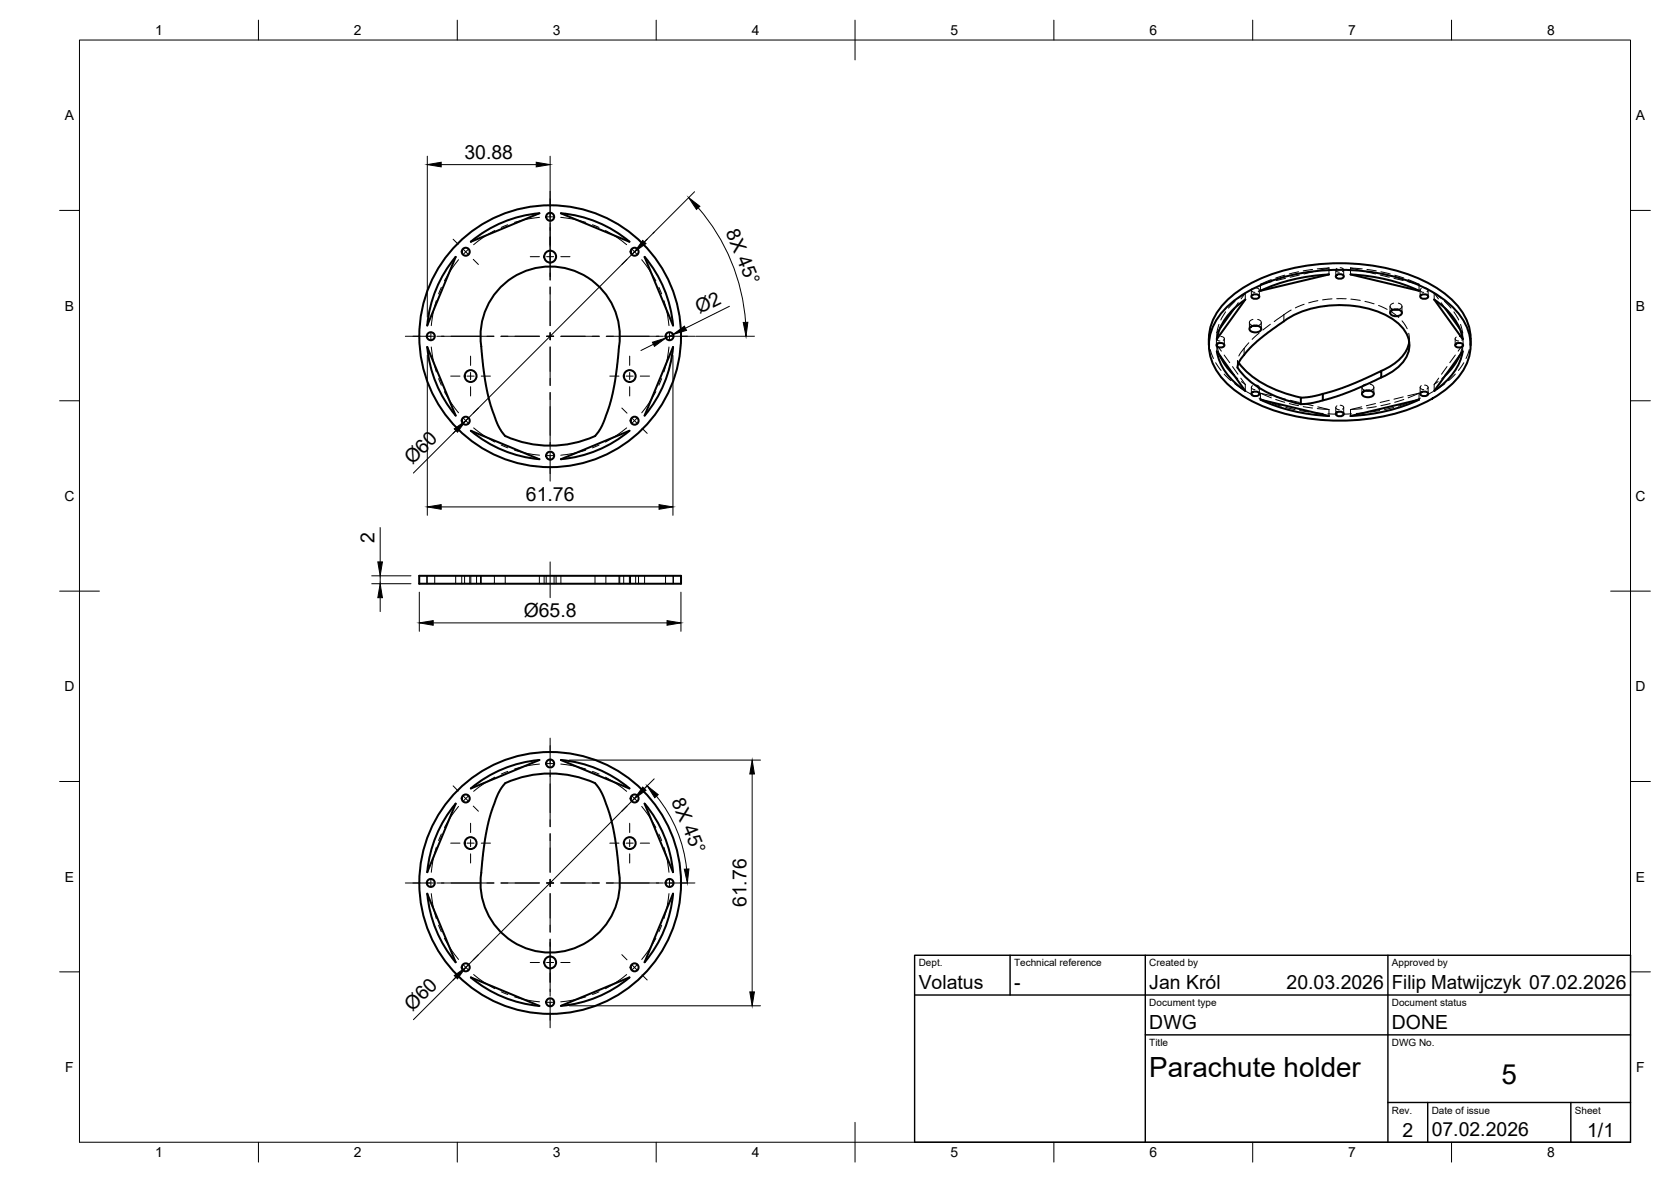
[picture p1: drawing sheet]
<svg xmlns="http://www.w3.org/2000/svg" width="420mm" height="297mm" viewBox="0 0 420 297" stroke-linecap="round" stroke-linejoin="round" font-family="sans-serif">
<!-- layer: Hidden -->
<g fill="none" stroke="#000" stroke-width=".25">
<path d="M308.2 78.4l-1.2 2M310.5 75.7l-1.6 1.7M311.4 76.1l-1.1 1.4M313.1 73.6l-1.7 1.3M313.1 73.6v1.7M313.1 73.6l-1 1.5M314.6 72.9v1.6M314.9 72.5a.58 .58 0 0 0-.1 .8 .58 .58 0 0 0 .8 .2M315.7 72.3h.1a.57 .57 0 0 1 .7 .2 .57 .57 0 0 1-.1 .8M316.7 72.9v1.6M316.9 71.4v1.7M319.7 70.3l-2.8 1.1"/>
<path d="M319.8 70.8l-2.9 .6M322.8 79.1l-2.4 1.7M322.8 79.1v1.7M323 69.2l-2.2 .7M323.2 69.9l-2.3 .6M324.7 77.9l-1.9 1.2M326.5 68.3l-2.3 .5M326.7 69.1l-2.3 .6M327.9 76.5l-2.2 .9M330 67.7l-2.3 .4M330.2 68.3l-2.3 .5M331.4 75.6l-2.3 .5"/>
<path d="M334.2 67.3l-3 .3M334.2 67.3v1.7M334.2 67.3l-2.9 .7M334.9 75.1l-2.4 .3M335.9 67.8v1.7M336.1 75.1h2.4M336.2 67.4a.53 .53 0 0 0-.3 .7 .53 .53 0 0 0 .7 .3h.2M337 67.3a.56 .56 0 0 1 .7 .2 .56 .56 0 0 1-.1 .7M337.9 67.8v1.7M339.6 67.3l2.9 .3M339.6 67.3v1.7M339.6 67.3l2.8 .7"/>
<path d="M339.7 75.2l2.3 .3M343.2 75.7l2.3 .7M343.6 68.3l2.3 .5M343.7 67.7l2.4 .4M346.6 76.8l2.2 1M347 69.1l2.3 .6M347.2 68.3l2.3 .5M349.5 77v1.6M349.8 78.3l1.9 1.5M350.4 76.2a.82 .82 0 0 0-.9 .9 .82 .82 0 0 0 1 .7M350.5 69.9l2.3 .6M350.7 69.2l2.3 .7"/>
<path d="M351.6 76.2a.82 .82 0 0 1 .9 .9 .82 .82 0 0 1-1 .7M352.5 77v1.6M354 70.8l2.8 .6M354.1 70.3l2.7 1.1M356.8 71.4v1.7M357.1 72.9v1.6M357.4 72.5a.58 .58 0 0 0-.2 .8 .58 .58 0 0 0 .8 .2M358.2 72.3a.57 .57 0 0 1 .7 .2 .57 .57 0 0 1 0 .8h-.1M359.1 72.9v1.6M360.6 73.6l1.7 1.3M360.6 73.6l1.1 1.5M360.6 73.6v1.7"/>
<path d="M362.4 76.1l1 1.4M363.2 75.7l1.6 1.7M365.6 78.4l1.2 2M304 85.1l.1 1.6M304.3 87.8l.8 2.3M305.7 91.2l1.3 1.9M305.9 85.1v1.7M306 86.7l.8 2.7M306 83.6v1.6M306 86.7v1.6M306 86.7l1.1 1.6M306.2 84.7a.57 .57 0 0 0-.2 .8 .57 .57 0 0 0 .7 .2"/>
<path d="M306.5 81.5l-.5 2.1M306.8 82.5l-.8 1.1M307 84.5v.1a.55 .55 0 0 1 .8 .2 .55 .55 0 0 1-.2 .7M307.8 94l1.7 1.7M307.8 89.2l1.4 2M307.8 85.1v1.7M309.9 92.1l1.4 2M310.3 94.3l.9 .9M310.4 96.4l2 1.4M311.1 90.7v1.7M311.1 90.7l.3 .5M311.2 90.6l-.1 .1"/>
<path d="M312 95l1.1 1.6M312.1 95.9l1 .7M312.8 87.6l-1.3 1.9M312.8 87.6v1.6M313.1 96.6v1.6M313.4 98.4l2.1 1.1M314 86.1l-1.2 1.5M314.2 81.1v1.6M314.6 97.4v1.6M314.9 96.9a.54 .54 0 0 0-.2 .7 .54 .54 0 0 0 .7 .3h.2M315 80.3a.77 .77 0 0 0-.8 .7 .77 .77 0 0 0 .7 .8l.3 .1M315.7 96.8h.1a.56 .56 0 0 1 .7 .2 .56 .56 0 0 1-.1 .8"/>
<path d="M316.2 80.3a.77 .77 0 0 1 .9 .6 .77 .77 0 0 1-.7 .9l-.3 .1M316.6 83.7l-1.8 1.6M316.7 97.4v1.6M316.9 98.8l2.8 1.2M316.9 98.8v1.6M316.9 98.8l2.9 .7M317.1 81.1v1.6M319.4 81.5l-1.9 1.4M320.9 99.7l2.3 .6M342.4 97.4v1.6M343.3 96.5a.82 .82 0 0 0-.9 .9 .82 .82 0 0 0 1.1 .8M344.5 96.5a.82 .82 0 0 1 .9 .9 .82 .82 0 0 1-1 .8"/>
<path d="M345.4 97.4v1.6M352.5 80.6l1.3 2M352.8 99.7l-2.3 .6M354.2 83.8l.1 2.1M354.4 85.1v1.7M356.8 98.8l-2.7 1.2M356.8 98.8l-2.8 .7M356.8 98.8v1.6M357.1 97.4v1.6M357.4 96.9a.54 .54 0 0 0-.3 .7 .54 .54 0 0 0 .7 .3h.2M358.2 96.8a.56 .56 0 0 1 .8 .2 .56 .56 0 0 1-.2 .8M359.1 97.4v1.6"/>
<path d="M360.3 98.4l-2.1 1.1M360.6 96.6v1.6M361.6 95.9l-1 .7M361.8 95l-1.2 1.6M363.3 96.4l-1.9 1.4M363.4 94.3l-.9 .9M363.8 92.1l-1.3 2M365.9 85.1v1.7M365.9 94l-1.7 1.7M365.9 89.2l-1.4 2M366.2 84.7a.58 .58 0 0 0-.2 .8 .58 .58 0 0 0 .8 .2M367 84.5l.1 .1a.55 .55 0 0 1 .7 .2 .55 .55 0 0 1-.2 .7"/>
<path d="M367 82.5l.8 1.1M367.2 81.5l.6 2.1M367.8 86.7l-.8 2.7M367.8 83.6v1.6M367.8 86.7v1.6M367.8 86.7l-1.2 1.6M367.9 85.1v1.7M368.1 91.2l-1.4 1.9M369.4 87.9l-.8 2.2M369.8 85.1l-.1 1.6M316.6 100l2.2 1M319.9 101.4l2.3 .7"/>
<path d="M320.8 100.4l2.2 .7M323.3 102.4l2.3 .5M324.2 101.4l2.3 .5M324.4 100.6l2.3 .5M326.8 103.2l2.3 .3M327.7 102.2l2.3 .3M327.9 101.4l2.3 .6M330.3 103.7l2.4 .2M331.2 102.7l3 .2M331.3 102.2l2.9 .7M333.9 104l2.4 .1M334.2 102.9v1.6"/>
<path d="M335.9 102.4v1.6M336.2 102a.58 .58 0 0 0-.2 .8 .58 .58 0 0 0 .8 .2M337 101.8a.56 .56 0 0 1 .7 .3 .56 .56 0 0 1-.1 .7M337.9 102.4v1.6M339.6 102.9v1.6M339.8 104l-2.3 .1M342.4 102.2l-2.8 .7M342.5 102.7l-2.9 .2M343.4 103.7l-2.4 .2M345.9 101.4l-2.3 .6M346.1 102.2l-2.4 .3M346.9 103.2l-2.3 .3"/>
<path d="M349.3 100.6l-2.3 .5M349.5 101.4l-2.3 .5M350.4 102.4l-2.3 .5M353 100.4l-2.3 .7M353.8 101.4l-2.2 .7M357.2 100l-2.2 1M107.3 144.7v2M107.4 144.7v2M109.3 144.7v2M114.6 144.7v2M116.1 144.7v2M116.8 144.7v2"/>
<path d="M118.1 144.7v2M118.4 144.7v2M119.8 144.7v2M120.8 144.7v2M121 144.7v2M124.3 144.7v2M127 144.7v2M135.6 144.7v2M136.8 144.7v2M137.3 144.7v2M139.3 144.7v2M139.8 144.7v2"/>
<path d="M141 144.7v2M149.6 144.7v2M152.3 144.7v2M155.6 144.7v2M155.8 144.7v2M156.8 144.7v2M158.3 144.7v2M158.5 144.7v2M159.8 144.7v2M160.5 144.7v2M162.1 144.7v2M167.3 144.7v2"/>
<path d="M169.2 144.7v2M169.3 144.7v2"/>
</g>
<!-- layer: Visible -->
<g fill="none" stroke="#000" stroke-width=".51">
<path d="M135.6 53.6l-17.2 7.2M135.6 53.6a31 31 0 0 0-17.2 7.1M114.6 64.6l-7.2 17.2a31 31 0 0 1 7.2-17.2zM158.3 60.7a31 31 0 0 0-17.3-7.1l17.3 7.2M162.1 64.6a31 31 0 0 1 7.1 17.2l-7.1-17.2M308.7 77a37.8 37.8 0 0 1 21.3-8.8 50.5 50.5 0 0 1 30.1 5.2 18.3 18.3 0 0 1 9.3 10.5 12.6 12.6 0 0 1-4.3 12.7 37.8 37.8 0 0 1-21.4 8.7 50.5 50.5 0 0 1-30.1-5.1 18.3 18.3 0 0 1-9.2-10.5 12.6 12.6 0 0 1 4.3-12.7zM310.3 77.5l-3.5 5M314.7 74.3l.9-.4a.73 .73 0 0 1 1 .8l-1 .4a.73 .73 0 0 1-.9-.8zM316.9 73.1l17.3-4.1a45.7 45.7 0 0 0-17.3 4.1M335.9 69.2l1-.3a.73 .73 0 0 1 .9 .8l-.9 .3a.73 .73 0 0 1-1-.8zM349.7 78.2a1.95 1.95 0 0 1 2.8 .3 1.29 1.29 0 0 1-1.7 1 .9 .9 0 0 1-1-.3 .9 .9 0 0 1-.1-1zM350.5 77.8h1"/>
<path d="M356.8 73.1l-17.2-4.1a45.7 45.7 0 0 1 17.2 4.1M357.2 74.3l.9-.4a.73 .73 0 0 1 .9 .8l-.9 .4a.73 .73 0 0 1-.9-.8zM360.6 75.3a15.6 15.6 0 0 1 7.2 9.9zM363.4 77.5l3.6 5M304 85.1v1.7M304 85.1a14.2 14.2 0 0 1 5.8-10.7 42 42 0 0 1 24.5-8.2 47.9 47.9 0 0 1 26.7 6 17.9 17.9 0 0 1 8.4 10l.3 1.4 .1 3.2M305.9 86.5l1-.3a.73 .73 0 0 1 .9 .8l-.9 .3a.73 .73 0 0 1-1-.8zM306 85.2l7.1-9.9a15.6 15.6 0 0 0-7.1 9.9M306 88.3a15.1 15.1 0 0 0 7.1 9.9l-7.1-9.9M306.8 89.4a15.2 15.2 0 0 0 3.5 4.9M311.5 91.2a24.9 24.9 0 0 0 14 8.3l1.6 .4M314.3 82.3a1.95 1.95 0 0 1 2.8 .2 1.29 1.29 0 0 1-1.7 1 .9 .9 0 0 1-.9-.2 .9 .9 0 0 1-.2-1z"/>
<path d="M314.7 98.8l.9-.4a.73 .73 0 0 1 1 .8l-1 .4a.73 .73 0 0 1-.9-.8zM315.2 81.9h.9M322.8 80.8l-3.8 2.6-3.9 3.3-3.1 3.5-.6 1-.2 1a19.2 19.2 0 0 0 10 7.6l5.9 1.8M322.8 80.7a25.6 25.6 0 0 1 19.3-3.6 17.2 17.2 0 0 1 11 5.8 6.5 6.5 0 0 1-1.3 9.1 15.3 15.3 0 0 1-4.5 2.9M332.6 99l6.4-2.1 8.3-3.7v1.7l-7.8 3.5-3.3 1.2-3.6 1zM332.6 99l-2.7 .7-2.8 .2v1.7l2.4-.2 3.1-.8M342.6 98.6a1.95 1.95 0 0 1 2.8 .2 1.29 1.29 0 0 1-1.7 1 .9 .9 0 0 1-.9-.2 .9 .9 0 0 1-.2-1zM343.5 98.2h.9M354.3 85.9a9.5 9.5 0 0 1-5.8 6.8l-1.2 .5M357.2 98.8l.9-.4a.73 .73 0 0 1 .9 .8l-.9 .4a.73 .73 0 0 1-.9-.8zM366 86.5l.9-.3a.73 .73 0 0 1 .9 .8l-.9 .3a.73 .73 0 0 1-.9-.8zM367 89.4a15.2 15.2 0 0 1-3.6 4.9"/>
<path d="M367.8 88.3a15.1 15.1 0 0 1-7.2 9.9zM114.6 104.4a31 31 0 0 1-7.2-17.2l7.2 17.2M127 109.6l-1-1.3-.8-1.5-1.9-5.4-1.3-5.6-.9-7.3a18.2 18.2 0 0 1 6.6-17.9 17.6 17.6 0 0 1 20.1-.8 17.6 17.6 0 0 1 7.7 18.7l-.9 7.3-1.1 5.2-2 5.8-.9 1.5-1 1.3M135.6 115.4a31 31 0 0 1-17.2-7.1l17.2 7.1M141 115.4l17.3-7.1a31 31 0 0 1-17.3 7.1zM149.6 109.6a27.5 27.5 0 0 1-22.5 0M162.1 104.4a31 31 0 0 0 7.1-17.2l-7.1 17.2M316.9 100.4l17.3 4.1a45.7 45.7 0 0 1-17.3-4.1zM335.9 103.8l1-.4a.73 .73 0 0 1 .9 .8l-.9 .4a.73 .73 0 0 1-1-.8zM339.6 104.5l17.2-4.1a45.2 45.2 0 0 1-17.2 4.1zM105.4 144.7h65.8v2h-65.8zM127 196.8a27.2 27.2 0 0 1 22.7 .1l1.8 2.7 2 5.6 1.1 5.4 .9 7.3a18.1 18.1 0 0 1-6.5 17.8 17.6 17.6 0 0 1-20 1 17.6 17.6 0 0 1-7.9-18.4l.9-7.7 1.1-5.2 2.1-5.8 .8-1.5z"/>
<path d="M135.6 191a31 31 0 0 0-17.2 7.1l17.2-7.1M141 191a31 31 0 0 1 17.3 7.1zM114.6 202l-7.2 17.2a31 31 0 0 1 7.2-17.2zM162.1 201.9a31 31 0 0 1 7.1 17.3l-7.1-17.2M107.4 224.6l7.2 17.2a31 31 0 0 1-7.2-17.2zM118.4 245.6l17.2 7.2M118.4 245.6a31 31 0 0 0 17.2 7.2M158.3 245.6l-17.3 7.2a31 31 0 0 0 17.3-7.2M162.1 241.8l7.1-17.2a31 31 0 0 1-7.1 17.2"/>
<circle cx="138.3" cy="54.5" r="1.01"/>
<circle cx="117.1" cy="63.3" r="1.01"/>
<circle cx="138.3" cy="64.5" r="1.49"/>
<circle cx="159.6" cy="63.3" r="1.01"/>
<circle cx="108.3" cy="84.5" r="1.01"/>
<circle cx="118.3" cy="94.5" r="1.49"/>
<circle cx="138.3" cy="84.5" r="32.9"/>
<circle cx="158.3" cy="94.5" r="1.49"/>
<circle cx="168.3" cy="84.5" r="1.01"/>
<circle cx="117.1" cy="105.7" r="1.01"/>
<circle cx="138.3" cy="114.5" r="1.01"/>
<circle cx="159.6" cy="105.7" r="1.01"/>
<circle cx="138.3" cy="191.9" r="1.01"/>
<circle cx="117.1" cy="200.7" r="1.01"/>
<circle cx="118.3" cy="211.9" r="1.49"/>
<circle cx="158.3" cy="211.9" r="1.49"/>
<circle cx="159.6" cy="200.7" r="1.01"/>
<circle cx="108.3" cy="221.9" r="1.01"/>
<circle cx="138.3" cy="221.9" r="32.9"/>
<circle cx="168.3" cy="221.9" r="1.01"/>
<circle cx="117.1" cy="243.1" r="1.01"/>
<circle cx="138.3" cy="251.9" r="1.01"/>
<circle cx="138.3" cy="241.9" r="1.49"/>
<circle cx="159.6" cy="243.1" r="1.01"/>
</g>
<!-- layer: BORDER -->
<g fill="none" stroke="#000" stroke-width=".25">
<path d="M20 10.1h390v276.9h-390zM65 5.1v5M115 5.1v5M165 5.1v5M215 5.1v10M265 5.1v5M315 5.1v5M365 5.1v5M15 52.9h5M410 52.9h5M15 100.7h5M410 100.7h5"/>
<path d="M15 148.6h10M405 148.6h10M15 196.4h5M410 196.4h5M15 244.2h5M410 244.2h5M65 287v5M115 287v5M165 287v5M215 282.1v9.9M265 287v5M315 287v5"/>
<path d="M365 287v5"/>
</g>
<!-- layer: TITLEBLOCK -->
<path d="M230 240.1h180v46.9h-180zM230 250h180M254 240.1v9.9M288 240.1v46.9M349 240.1v46.9M288 260.1h122M349 277.1h61M359 277.1v9.9M395 277.1v9.9" fill="none" stroke="#000" stroke-width=".36"/>
<!-- layer: Smart Centers -->
<g fill="none" stroke="#000" stroke-width=".25">
<path d="M124.4 57.9l-2.9 1.8-2.4 1.8M127.7 56.5l-1.7 .7M135.7 54.6l-3 .4-3.3 .9M137.4 54.5h1.8M138.3 48.1v7.3M138.3 56v14.4M141 54.6l3 .4 3.3 .9M149 56.5l1.6 .7M152.2 57.9l2.9 1.8 2.5 1.8M109.7 75.6l-.8 3.2-.5 3M111 72.2l-.7 1.7M113.9 60.1l1.3 1.3"/>
<path d="M115.3 65.3l-1.8 2.4-1.8 2.9M116.5 62.7l1.3 1.2M117.8 62.7l-1.3 1.2M119 65.2l1.3 1.3M133.3 64.5h2.3M137.4 64.5h1.8M138.3 72.1v9.7M141 64.5h2.3M157.6 65.2l-1.2 1.3M158.9 62.7l1.3 1.2M160.2 62.7l-1.3 1.2M161.4 65.3l1.8 2.4 1.7 2.9"/>
<path d="M162.7 60.1l-1.3 1.3M165.7 72.2l.7 1.7M166.9 75.6l.9 3.2 .4 3M101.9 84.5h7.3M108.3 83.6v1.8M108.4 87.2l.5 3 .8 3.3M109.9 84.5h14.3M110.3 95.2l.7 1.6M111.8 98.4l1.7 2.9 1.8 2.4M113.3 94.5h2.4M117.4 94.5h1.8M118.3 89.5v2.3"/>
<path d="M118.3 93.6v1.8M118.3 97.2v2.3M121 94.5h2.3M125.9 84.5h9.7M137.4 84.5h1.8M138.3 83.6v1.8M138.3 87.2v9.7M138.3 98.6v14.4M141 84.5h9.7M152.4 84.5h14.4M153.3 94.5h2.3M157.4 94.5h1.8"/>
<path d="M158.3 89.5v2.3M158.3 93.6v1.8M158.3 97.2v2.3M161 94.5h2.3M164.9 98.4l-1.7 2.9-1.8 2.4M166.4 95.2l-.7 1.6M167.4 84.5h7.3M168.2 87.2l-.4 3-.9 3.3M168.3 83.6v1.8M115.2 107.6l-1.3 1.3M116.5 105.1l1.3 1.2M117.8 105.1l-1.3 1.2"/>
<path d="M119.1 107.5l2.4 1.9 2.9 1.7M120.3 102.5l-1.3 1.3M126 111.9l1.7 .7M129.4 113.1l3.3 .9 3 .4M137.4 114.5h1.8M138.3 113.6v7.3M147.3 113.1l-3.3 .9-3 .4M150.6 111.9l-1.6 .7M156.4 102.5l1.2 1.3M157.6 107.5l-2.5 1.9-2.9 1.7M158.9 105.1l1.3 1.2M160.2 105.1l-1.3 1.2"/>
<path d="M161.4 107.6l1.3 1.3M138.3 141.2v9M113.9 197.5l1.3 1.3M124.4 195.3l-2.9 1.7-2.4 1.9M127.7 193.9l-1.7 .6M135.7 192l-3 .4-3.3 .9M137.4 191.9h1.8M138.3 185.5v7.3M138.3 193.4v14.4M141 192l3 .4 3.3 .9M149 193.9l1.6 .6M152.2 195.3l2.9 1.7 2.5 1.9"/>
<path d="M162.7 197.5l-1.3 1.3M109.7 212.9l-.8 3.3-.5 3M111 209.6l-.7 1.6M113.3 211.9h2.4M115.3 202.7l-1.8 2.4-1.7 2.9M116.5 200.1l1.3 1.2M117.4 211.9h1.8M117.8 200l-1.3 1.3M118.3 206.9v2.3M118.3 211v1.8M118.3 214.6v2.3M119 202.6l1.3 1.3"/>
<path d="M121 211.9h2.3M138.3 209.5v9.7M153.3 211.9h2.3M157.4 211.9h1.8M157.6 202.6l-1.2 1.3M158.3 206.9v2.3M158.3 211v1.8M158.3 214.6v2.3M158.9 200l1.3 1.3M160.2 200.1l-1.3 1.2M161 211.9h2.3M161.4 202.7l1.8 2.4 1.7 2.9"/>
<path d="M165.7 209.6l.7 1.7M166.9 212.9l.9 3.3 .4 3M101.9 221.9h7.3M108.3 221v1.8M108.4 224.6l.5 3 .8 3.3M109.9 221.9h14.3M110.3 232.5l.7 1.7M111.7 235.8l1.8 2.9 1.8 2.4M120.3 239.9l-1.3 1.3M125.9 221.9h9.7M137.4 221.9h1.8M138.3 221v1.8"/>
<path d="M138.3 224.6v9.7M138.3 236v14.3M141 221.9h9.7M152.4 221.9h14.4M156.4 239.9l1.2 1.3M164.9 235.8l-1.7 2.9-1.8 2.4M166.4 232.5l-.7 1.7M167.4 221.9h7.3M168.2 224.6l-.4 3-.9 3.3M168.3 221v1.8M115.2 245l-1.3 1.3M116.5 242.5l1.3 1.2"/>
<path d="M117.8 242.5l-1.3 1.2M119.1 244.9l2.4 1.8 2.9 1.8M126 249.2l1.7 .7M129.4 250.5l3.3 .8 3 .5M133.3 241.9h2.3M137.4 241.9h1.8M137.4 251.9h1.8M138.3 251v7.3M141 241.9h2.3M147.3 250.5l-3.3 .8-3 .5M150.6 249.2l-1.6 .7M157.6 244.9l-2.5 1.8-2.9 1.8"/>
<path d="M158.9 242.5l1.3 1.2M160.2 242.5l-1.3 1.2M161.4 245l1.3 1.3"/>
</g>
<!-- layer: FD_Dimensions -->
<g fill="none" stroke="#000" stroke-width=".25">
<path d="M107.4 39.3v40.4M138.3 39.3v22.1M110.9 41.4h23.9M174.6 48.2l-12.6 12.6M175.6 52.2a49.3 49.3 0 0 1 11.9 28.8M159.5 63.3l-42.4 42.4M183.4 77l-11.1 5.5M107.4 89.3v40.2M164.3 86.5l-3.1 1.6M169.2 89.3v40.2M169.2 84.1l-1.8 .8M174.9 84.5h14.8"/>
<path d="M114.6 108.2l-10.7 10.7M95.6 132.6v8.6M110.9 127.4h54.8M93.5 146.7h9.8M93.5 144.7h9.8M95.6 144.7v2M95.6 150.2v3.5M105.4 148.8v9.9M108.9 156.5h58.8M171.2 148.8v9.9M143.1 191h48.1M164.5 195.7l-2.5 2.5"/>
<path d="M189.1 194.5v54.8M159.5 200.7l-42.4 42.4M165.1 200.1a34.5 34.5 0 0 1 7.5 18.3M114.6 245.6l-10.7 10.7M143.1 252.8h48.1"/>
</g>
<g fill="#000" stroke="#000" stroke-width=".25">
<path d="M107.4 41.4l3.5-.6v1.1zM134.8 40.8l3.5 .6-3.5 .5zM173.2 49.7l2.8 2.1-.9 .8zM161.6 60.4l.8 .8-2.9 2.1zM164 86l3.4-1.1-2.9 2.1zM169.2 84.1l2.9-2.1 .5 1zM186.9 81h1.1l-.4 3.5zM114.2 107.8l2.9-2.1-2.1 2.9zM107.4 127.4l3.5-.6v1.2zM165.7 126.8l3.5 .6-3.5 .6zM95.6 146.7l.6 3.5h-1.2zM95 141.2h1.2l-.6 3.5z"/>
<path d="M105.4 156.5l3.5-.5v1.1zM167.7 156l3.5 .5-3.5 .6zM161.6 197.8l.8 .8-2.9 2.1zM189.1 191l.6 3.5h-1.2zM162.7 197.5l2.8 2.2-.9 .8zM172.1 218.4h1.1l-.4 3.5zM114.2 245.2l2.9-2.1-2.1 2.9zM188.5 249.3h1.2l-.6 3.5z"/>
</g>
<g font-size="7">
<text x="289" y="270.6">Parachute holder</text>
<text x="377.5" y="272.3">5</text>
</g>
<g font-size="4.9">
<text x="116.8" y="39.9">30.88</text>
<text x="182.4" y="58.3" transform="rotate(67 182.4 58.3)">8X 45°</text>
<text x="175.9" y="79" transform="rotate(-27 175.9 79)">Ø2</text>
<text x="103.7" y="116.9" transform="rotate(-45 103.7 116.9)">Ø60</text>
<text x="132.2" y="125.9">61.76</text>
<text x="94.2" y="136.4" transform="rotate(-90 94.2 136.4)">2</text>
<text x="131.7" y="155">Ø65.8</text>
<text x="168.8" y="201.4" transform="rotate(68 168.8 201.4)">8X 45°</text>
<text x="187.7" y="228" transform="rotate(-90 187.7 228)">61.76</text>
<text x="231" y="248.5">Volatus</text>
<text x="255" y="248.5">-</text>
<text x="289" y="248.5">Jan Król</text>
<text x="323.5" y="248.5">20.03.2026</text>
<text x="350" y="248.5">Filip Matwijczyk 07.02.2026</text>
<text x="103.7" y="254.3" transform="rotate(-45 103.7 254.3)">Ø60</text>
<text x="289" y="258.6">DWG</text>
<text x="350" y="258.6">DONE</text>
<text x="352.6" y="285.7">2</text>
<text x="360" y="285.5">07.02.2026</text>
<text x="399.1" y="285.7">1/1</text>
</g>
<g font-size="3.5">
<text x="39" y="8.8">1</text>
<text x="89" y="8.8">2</text>
<text x="139" y="8.8">3</text>
<text x="189" y="8.8">4</text>
<text x="239" y="8.8">5</text>
<text x="289" y="8.8">6</text>
<text x="339" y="8.8">7</text>
<text x="389" y="8.8">8</text>
<text x="16.3" y="30.2">A</text>
<text x="411.3" y="30.2">A</text>
<text x="16.3" y="78">B</text>
<text x="411.3" y="78">B</text>
<text x="16.2" y="125.9">C</text>
<text x="411.2" y="125.9">C</text>
<text x="16.2" y="173.7">D</text>
<text x="411.2" y="173.7">D</text>
<text x="16.3" y="221.6">E</text>
<text x="411.3" y="221.6">E</text>
<text x="16.4" y="269.4">F</text>
<text x="411.4" y="269.4">F</text>
<text x="39" y="290.8">1</text>
<text x="89" y="290.8">2</text>
<text x="139" y="290.8">3</text>
<text x="189" y="290.8">4</text>
<text x="239" y="290.8">5</text>
<text x="289" y="290.8">6</text>
<text x="339" y="290.8">7</text>
<text x="389" y="290.8">8</text>
</g>
<g font-size="2.5">
<text x="231" y="242.9">Dept.</text>
<text x="255" y="242.9">Technical reference</text>
<text x="289" y="242.9">Created by</text>
<text x="350" y="242.9">Approved by</text>
<text x="289" y="252.8">Document type</text>
<text x="350" y="252.8">Document status</text>
<text x="289" y="262.9">Title</text>
<text x="350" y="262.9">DWG No.</text>
<text x="350" y="279.9">Rev.</text>
<text x="360" y="279.9">Date of issue</text>
<text x="396" y="279.9">Sheet</text>
</g>
</svg>
